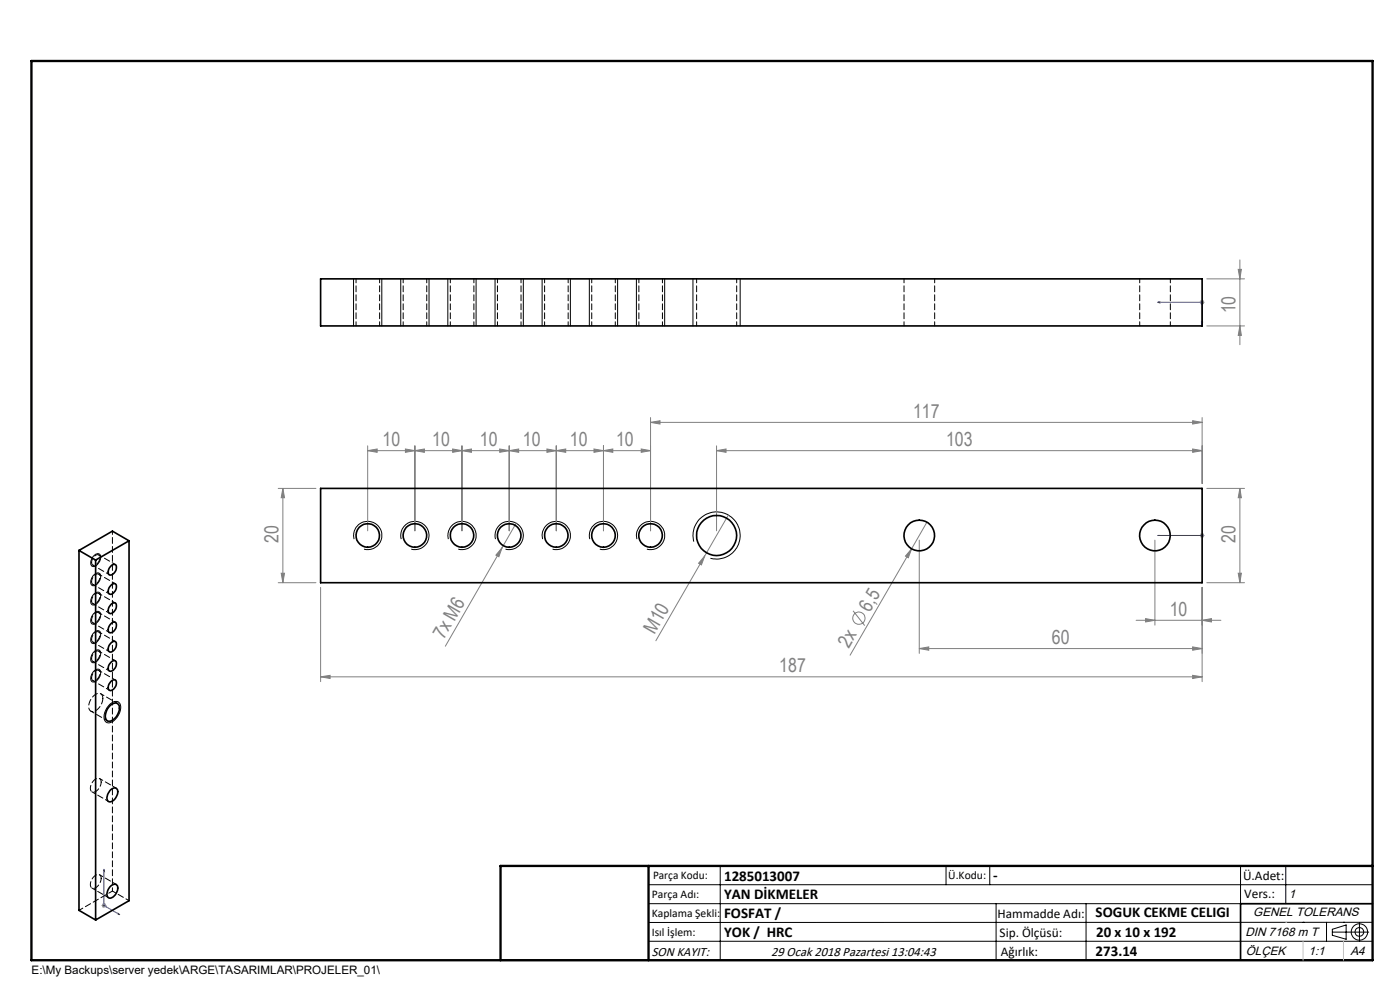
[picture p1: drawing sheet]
<svg xmlns="http://www.w3.org/2000/svg" width="297mm" height="210mm" viewBox="0 0 297 210" stroke-linecap="round" stroke-linejoin="round" font-family="sans-serif">
<g fill="none" stroke="#808080" stroke-width=".21">
<path d="M256 59.2h8M262.7 57.1h.6l-.3 2.1zM263 55.1v18M254.5 64.1h1M254.7 63.8l.7 .7M255 63.6v1.1M255.4 63.8l-.7 .7M256 69.1h8M263 69.1l.3 2h-.6zM78 95.6l2-.4v.7zM78 95.6h60M78 94.6v18"/>
<path d="M86 95.2l2 .4-2 .3zM88 95.6l2-.4v.7zM88 94.6v18M96 95.2l2 .4-2 .3zM98 95.6l2-.4v.7zM98 94.6v18M106 95.2l2 .4-2 .3zM108 95.6l2-.4v.7zM108 94.6v18M116 95.2l2 .4-2 .3zM118 95.6l2-.4v.7zM118 94.6v18"/>
<path d="M126 95.2l2 .4-2 .3zM128 95.6l2-.4v.7zM128 94.6v18M136 95.2l2 .4-2 .3zM138 89.6l2-.4v.7zM138 88.6v24M138 89.6h117M152 95.6l2-.4v.7zM152 94.6v18M152 95.6h103M253 95.2l2 .4-2 .3zM253 89.2l2 .4-2 .3z"/>
<path d="M255 88.6v14M59 103.6h8M60 103.6v20M60 103.6l.4 2h-.7zM106.5 116.2l-.7 1.9-.6-.4zM109.5 111l-15 26.1M149.5 117.9l-.7 1.9-.6-.3zM149.5 117.9l-10.4 18M154.5 109.2l-5 8.7M193.4 116.4l-.7 1.9-.6-.3zM193.4 116.4l-13.1 22.6M195 114.6v24"/>
<path d="M196.6 110.8l-3.2 5.6M245 114.6v18M254.5 113.6h1M254.7 113.2l.7 .7M255 113.1v1M255.4 113.2l-.7 .7M256 103.6h8M263 103.6l.3 2h-.6zM263 103.6v20M59 123.6h8M59.7 121.6h.7l-.4 2zM68 124.6v20"/>
<path d="M181 129.6l2.4 3.1M195 137.6l2-.4v.7zM195 137.6h60M241 131.6h18M243 131.2l2 .4-2 .3zM253 137.2l2 .4-2 .3zM255 131.6l2-.4v.7zM255 124.6v20M256 123.6h8M262.7 121.6h.6l-.3 2zM68 143.6l2-.3v.6zM68 143.6h187"/>
<path d="M253 143.3l2 .3-2 .3zM21.6 192.1h1M21.7 191.7l.7 .7M22 191.6v1M22.4 191.7l-.7 .7"/>
<circle cx="182.2" cy="131.1" r="1.3"/>
</g>
<g fill="none" stroke="#000" stroke-width=".21">
<path d="M75 59.2v9.9M81 59.2v9.9M85 59.2v9.9M91 59.2v9.9M95 59.2v9.9M101 59.2v9.9M105 59.2v9.9M111 59.2v9.9M115 59.2v9.9M121 59.2v9.9M125 59.2v9.9M131 59.2v9.9"/>
<path d="M135 59.2v9.9M141 59.2v9.9M147 59.2v9.9M157 59.2v9.9M19.9 117.9l.1-.1a.75 .75 0 0 1 1-.3 .75 .75 0 0 1 .3 1 1.75 1.75 0 0 1-1.7 1.6 1.57 1.57 0 0 1 .3-2.2zM75.1 114.4a3 3 0 0 1 2.6-3.8 3 3 0 0 1 3.3 3.2 3 3 0 0 1-3.8 2.7M85.1 114.4a2.99 2.99 0 0 1 2.7-3.8 2.99 2.99 0 0 1 3.2 3.2 2.99 2.99 0 0 1-3.8 2.7M95.1 114.4a3 3 0 0 1 2.6-3.8 3 3 0 0 1 3.3 3.2 3 3 0 0 1-3.8 2.7M105.1 114.4a2.99 2.99 0 0 1 2.7-3.8 2.99 2.99 0 0 1 3.2 3.2 2.99 2.99 0 0 1-3.8 2.7M115.1 114.4a2.99 2.99 0 0 1 2.6-3.8 2.99 2.99 0 0 1 3.3 3.2 2.99 2.99 0 0 1-3.8 2.7M125.1 114.4a2.99 2.99 0 0 1 2.7-3.8 2.99 2.99 0 0 1 3.2 3.2 2.99 2.99 0 0 1-3.8 2.7M135.1 114.4a2.99 2.99 0 0 1 2.6-3.8 2.99 2.99 0 0 1 3.3 3.2 2.99 2.99 0 0 1-3.8 2.7"/>
<path d="M147.2 114.9a5 5 0 0 1 4.4-6.3 5 5 0 0 1 5.4 5.4 5 5 0 0 1-6.3 4.4M19.8 122.1l.3-.3a.73 .73 0 0 1 1-.2 .73 .73 0 0 1 .2 1 1.75 1.75 0 0 1-1.7 1.6 1.55 1.55 0 0 1 .2-2.1zM19.9 126.1l.1-.1a.76 .76 0 0 1 1-.3 .76 .76 0 0 1 .3 1 1.75 1.75 0 0 1-1.7 1.6 1.61 1.61 0 0 1 .3-2.2zM19.9 130.2l.1-.1a.75 .75 0 0 1 1-.4 .75 .75 0 0 1 .3 1 1.75 1.75 0 0 1-1.7 1.7 1.57 1.57 0 0 1 .3-2.2zM19.9 134.3l.1-.1a.77 .77 0 0 1 1.1-.3 .77 .77 0 0 1 .2 1.1 1.58 1.58 0 0 1-1.8 1.4 1.73 1.73 0 0 1 .4-2.1zM20 138.2a.76 .76 0 0 1 1-.3 .76 .76 0 0 1 .3 1 1.75 1.75 0 0 1-1.7 1.6 1.62 1.62 0 0 1 .4-2.3zM19.9 142.4l.1-.1a.75 .75 0 0 1 1-.3 .75 .75 0 0 1 .3 1 1.75 1.75 0 0 1-1.7 1.6 1.61 1.61 0 0 1 .3-2.2zM23.4 149.3a1.21 1.21 0 0 1 2.1 .2 3.4 3.4 0 0 1-2.5 3.8 1.37 1.37 0 0 1-.8-2l.5-1.2zM137.6 187.7h153.6M137.6 191.7h153.6M137.6 199.7h153.6M152.8 183.7v20"/>
<path d="M200.7 183.7v4M210 183.7v4M211.3 191.7v12M230.4 191.7v12M263.2 183.7v20M272.8 183.7v8M276.4 195.6h.1M281.4 195.6v4.1M282.6 197.7h7.8M282.6 197.1l3-.9v3l-3-.8zM285 195.6h.1M288.4 195.8v3.8"/>
<path d="M291.2 195.6l-153.6 .1"/>
<circle cx="288.4" cy="197.7" r="1.74"/>
<circle cx="288.4" cy="197.7" r=".93"/>
</g>
<path d="M245.6 64.1l.5-.1v.3zM245.6 64.1h9.4v4.8M254.9 68.4h.2l-.1 .5zM245.6 113.6h.5h-.5M245.6 113.6h9.4M254.9 113.6h.2zM255 113.6h.1M22 184.4l.2 .4-.2-.1zM22 184.4v7.7l3.4 1.9M25 193.7l.4 .3-.4-.1z" fill="none" stroke="#00f" stroke-width=".21"/>
<path d="M291.2 191.7h-28v12M106.2 203.7h185" fill="none" stroke="#000" stroke-width=".35"/>
<path d="M6.7 12.9h284.5v190.8h-284.5zM137.6 183.7v20M291.2 183.7h-185v20" fill="none" stroke="#000" stroke-width=".5"/>
<path d="M272.8 195.6h.1M276.4 199.7v4M285 199.7v4" fill="none" stroke="#c0c0c0" stroke-width=".21"/>
<g fill="#00f">
<path d="M254.9 113.6h.2zM245.6 113.6h.5z"/>
<path d="M254.9 68.4l.1 .5 .1-.5zM245.6 64.1l.5 .2v-.3z"/>
<path d="M25 193.7l.4 .3-.4-.1zM22 184.4l.2 .4-.2-.1z"/>
</g>
<g fill="#808080">
<path d="M106.5 116.2l-.7 1.9-.6-.4z"/>
<path d="M193.4 116.4l-.7 1.9-.6-.3z"/>
<path d="M149.5 117.9l-.7 1.9-.6-.3z"/>
<path d="M68 143.6l2-.3v.6zM253 143.3l2 .3-2 .3z"/>
<path d="M255 131.6l2-.4v.7zM243 131.2l2 .4-2 .3zM253 137.2l2 .4-2 .3zM195 137.6l2-.4v.7zM253 95.2l2 .4-2 .3zM152 95.6l2-.4v.7zM253 89.2l2 .4-2 .3zM138 89.6l2-.4v.7zM136 95.2l2 .4-2 .3zM128 95.6l2-.4v.7zM126 95.2l2 .4-2 .3zM118 95.6l2-.4v.7zM116 95.2l2 .4-2 .3zM108 95.6l2-.4v.7zM106 95.2l2 .4-2 .3zM98 95.6l2-.4v.7zM96 95.2l2 .4-2 .3zM88 95.6l2-.4v.7zM86 95.2l2 .4-2 .3zM78 95.6l2-.4v.7z"/>
<path d="M263 69.1l.3 2h-.6zM262.7 57.1h.6l-.3 2.1z"/>
<path d="M262.7 121.6h.6l-.3 2zM263 103.6l.3 2h-.6z"/>
<path d="M60 103.6l.4 2h-.7zM59.7 121.6h.7l-.4 2z"/>
</g>
<g fill="none" stroke="#000" stroke-width=".35">
<path d="M68 59.2h187v9.9h-187zM16.8 116.8l3.5 2M16.8 116.8v76.3l3.5 2M20.3 118.8v76.3M27.4 114.7v76.4l-7.1 4M27.4 114.7l-7.1 4.1M27.4 114.7l-3.6-2-7 4.1M68 103.6h187v20h-187zM23.5 120.1a.66 .66 0 0 1 .9-.4 .66 .66 0 0 1 .3 1 1.37 1.37 0 0 1-1.6 1.2 1.41 1.41 0 0 1 .4-1.8zM23.5 124.2a.66 .66 0 0 1 .9-.4 .66 .66 0 0 1 .3 1 1.31 1.31 0 0 1-1.6 1.2 1.37 1.37 0 0 1 .4-1.8zM23.5 128.3a.67 .67 0 0 1 .9-.4 .67 .67 0 0 1 .3 1 1.31 1.31 0 0 1-1.6 1.2 1.42 1.42 0 0 1 .4-1.8zM23.5 132.4a.66 .66 0 0 1 .9-.4 .66 .66 0 0 1 .3 1 1.31 1.31 0 0 1-1.6 1.2 1.41 1.41 0 0 1 .4-1.8z"/>
<path d="M23.5 136.4a.66 .66 0 0 1 .9-.3 .66 .66 0 0 1 .3 .9 1.31 1.31 0 0 1-1.6 1.2 1.37 1.37 0 0 1 .4-1.8zM23.3 149.7a1.16 1.16 0 0 1 2-.1 2.87 2.87 0 0 1-2.2 3.4 1.18 1.18 0 0 1-.7-1.7l.3-.7zM23.5 140.5a.66 .66 0 0 1 .9-.3 .66 .66 0 0 1 .3 .9 1.31 1.31 0 0 1-1.6 1.2 1.37 1.37 0 0 1 .4-1.8zM23.5 144.6a.67 .67 0 0 1 .9-.4 .67 .67 0 0 1 .3 1 1.31 1.31 0 0 1-1.6 1.2 1.42 1.42 0 0 1 .4-1.8zM23.3 167.7a.89 .89 0 0 1 .8-.6 .89 .89 0 0 1 .9 .6 2.1 2.1 0 0 1-1.9 2.4 1.21 1.21 0 0 1-.1-1.8zM23.5 187.9a.81 .81 0 0 1 1.1-.3 .81 .81 0 0 1 .4 1.1 2.06 2.06 0 0 1-1.9 1.8 1.55 1.55 0 0 1 .2-2.4z"/>
<circle cx="78" cy="113.6" r="2.5"/>
<circle cx="88" cy="113.6" r="2.49"/>
<circle cx="98" cy="113.6" r="2.5"/>
<circle cx="108" cy="113.6" r="2.5"/>
<circle cx="118" cy="113.6" r="2.5"/>
<circle cx="128" cy="113.6" r="2.5"/>
<circle cx="138" cy="113.6" r="2.5"/>
<circle cx="152" cy="113.6" r="4.2"/>
<circle cx="195" cy="113.6" r="3.3"/>
<circle cx="245" cy="113.6" r="3.2"/>
</g>
<g fill="none" stroke="#000" stroke-width=".21" stroke-dasharray="1.3 .6" stroke-dashoffset=".4">
<path d="M75.5 59.1v10M85.5 59.1v10M95.5 59.1v10M105.5 59.1v10M115.5 59.1v10M125.5 59.1v10M135.5 59.1v10M147.8 59.1v10M191.8 59.1v10M241.8 59.1v10M80.5 69.1v-10M90.5 69.1v-10"/>
<path d="M100.5 69.1v-10M110.5 69.1v-10M120.5 69.1v-10M130.5 69.1v-10M140.5 69.1v-10M156.3 69.1v-10M198.3 69.1v-10M248.3 69.1v-10M21.5 165.9a.76 .76 0 0 0-.6-.8 .76 .76 0 0 0-.9 .3 1.91 1.91 0 0 0-.6 2.5 1.72 1.72 0 0 0 2-1.7l.1-.3M16.8 193.1l7.1-4.1M21.5 186.3a.76 .76 0 0 0-.6-.8 .76 .76 0 0 0-.9 .4 1.91 1.91 0 0 0-.6 2.4 1.72 1.72 0 0 0 2-1.7l.1-.3"/>
</g>
<path d="M19.4 119.3a1.51 1.51 0 0 1 1.5-1.6 1.47 1.47 0 0 1-1.1 2.2l-.3-.2-.1-.4M19.4 123.4a1.51 1.51 0 0 1 1.5-1.6 1.47 1.47 0 0 1-1.1 2.2l-.3-.2-.1-.4M19.4 127.5a1.51 1.51 0 0 1 1.5-1.6 1.47 1.47 0 0 1-1.1 2.2l-.3-.2-.1-.4M19.4 131.5a1.51 1.51 0 0 1 1.5-1.6 1.47 1.47 0 0 1-1.1 2.3l-.3-.2-.1-.5M19.4 135.6a1.51 1.51 0 0 1 1.5-1.6 1.47 1.47 0 0 1-1.1 2.2l-.3-.2-.1-.4M19.4 139.7a1.51 1.51 0 0 1 1.5-1.6 1.47 1.47 0 0 1-1.1 2.2l-.3-.2-.1-.4M19.4 143.8a1.51 1.51 0 0 1 1.5-1.6 1.47 1.47 0 0 1-1.1 2.2l-.3-.2-.1-.4" fill="none" stroke="#000" stroke-width=".21" stroke-dasharray="1.3 .6" stroke-dashoffset=".3"/>
<path d="M23.9 189v-76.3" fill="none" stroke="#000" stroke-width=".21" stroke-dasharray="1.3 .6" stroke-dashoffset=".6"/>
<path d="M21.8 148.1a.97 .97 0 0 0-.6-1 .97 .97 0 0 0-1.1 .3 2.56 2.56 0 0 0-.9 3.4 1.85 1.85 0 0 0 2.3-1.3l.3-1.4" fill="none" stroke="#000" stroke-width=".21" stroke-dasharray="1.3 .6"/>
<g fill="none" stroke="#000" stroke-width=".21" stroke-dasharray="1.3 .6" stroke-dashoffset=".5">
<path d="M19.7 119.9l3.5 2M24.5 119.7l-3.6-2M19.7 124l3.5 2M19.7 128l3.5 2.1M19.7 132.1l3.5 2.1M19.7 136.2l3.5 2M24.5 123.8l-3.6-2M24.5 127.9l-3.6-2M24.5 132l-3.6-2M24.5 136.1l-3.6-2.1M19.3 150.8l3.5 2.1M19.7 140.3l3.5 2"/>
<path d="M19.7 144.4l3.5 2M24.5 140.2l-3.6-2.1M24.5 144.2l-3.6-2M24.9 149.2l-3.5-2M19.5 168l3.5 2M24.7 167.2l-3.6-2.1M19.5 188.4l3.5 2M24.7 187.6l-3.6-2M27.4 191.1l-3.5-2.1"/>
</g>
<g font-size="4.1" fill="#808080">
<text x="262.1" y="66.5" transform="rotate(-90 262.1 66.5)">10</text>
<text x="193.7" y="88.6">117</text>
<text x="81.1" y="94.6">10</text>
<text x="91.7" y="94.6">10</text>
<text x="101.8" y="94.6">10</text>
<text x="110.9" y="94.6">10</text>
<text x="120.9" y="94.6">10</text>
<text x="130.7" y="94.6">10</text>
<text x="200.7" y="94.6">103</text>
<text x="59.1" y="115.1" transform="rotate(-90 59.1 115.1)">20</text>
<text x="262.1" y="115.1" transform="rotate(-90 262.1 115.1)">20</text>
<text x="184.5" y="129.9" transform="rotate(-60 184.5 129.9)">6,5</text>
<text x="248.2" y="130.6">10</text>
<text x="94.2" y="135.8" transform="rotate(-60 94.2 135.8)">7x M6</text>
<text x="138.8" y="134.6" transform="rotate(-60 138.8 134.6)">M10</text>
<text x="180.1" y="137.7" transform="rotate(-60 180.1 137.7)">2x</text>
<text x="223.2" y="136.6">60</text>
<text x="165.3" y="142.6">187</text>
</g>
<g font-size="3.2">
<text x="153.6" y="186.8">1285013007</text>
<text x="153.6" y="190.8">YAN DİKMELER</text>
<text x="210.7" y="186.6">-</text>
<text x="153.6" y="194.8">FOSFAT /</text>
<text x="232.4" y="194.5">SOGUK CEKME CELIGI</text>
<text x="153.6" y="198.8">YOK / HRC</text>
<text x="232.4" y="202.8">273.14</text>
<text x="232.5" y="198.8">20 x 10 x 192</text>
</g>
<g font-size="2.8">
<text x="263.7" y="186.7">Ü.Adet:</text>
<text x="263.9" y="190.5">Vers.:</text>
<text x="211.6" y="194.8">Hammadde Adı:</text>
<text x="138.3" y="202.8">SON KAYIT:</text>
<text x="163.6" y="202.8">29 Ocak 2018 Pazartesi 13:04:43</text>
<text x="212.1" y="198.7">Sip. Ölçüsü:</text>
<text x="212.3" y="202.7">Ağırlık:</text>
</g>
<g font-size="2.6">
<text x="273.4" y="190.4">1</text>
<text x="265.9" y="194.4">GENEL TOLERANS</text>
<text x="264.2" y="198.5">DIN 7168 m T</text>
<text x="264.3" y="202.6">ÖLÇEK</text>
<text x="277.6" y="202.6">1:1</text>
<text x="286.5" y="202.6">A4</text>
</g>
<g font-size="2.5">
<text x="138.3" y="190.5">Parça Adı:</text>
<text x="138.5" y="186.5">Parça Kodu:</text>
<text x="201.2" y="186.5">Ü.Kodu:</text>
<text x="138.3" y="194.5">Kaplama Şekli:</text>
<text x="138.3" y="198.6">Isıl İşlem:</text>
<text x="6.7" y="206.7">E:\My Backups\server yedek\ARGE\TASARIMLAR\PROJELER_01\</text>
</g>
</svg>
